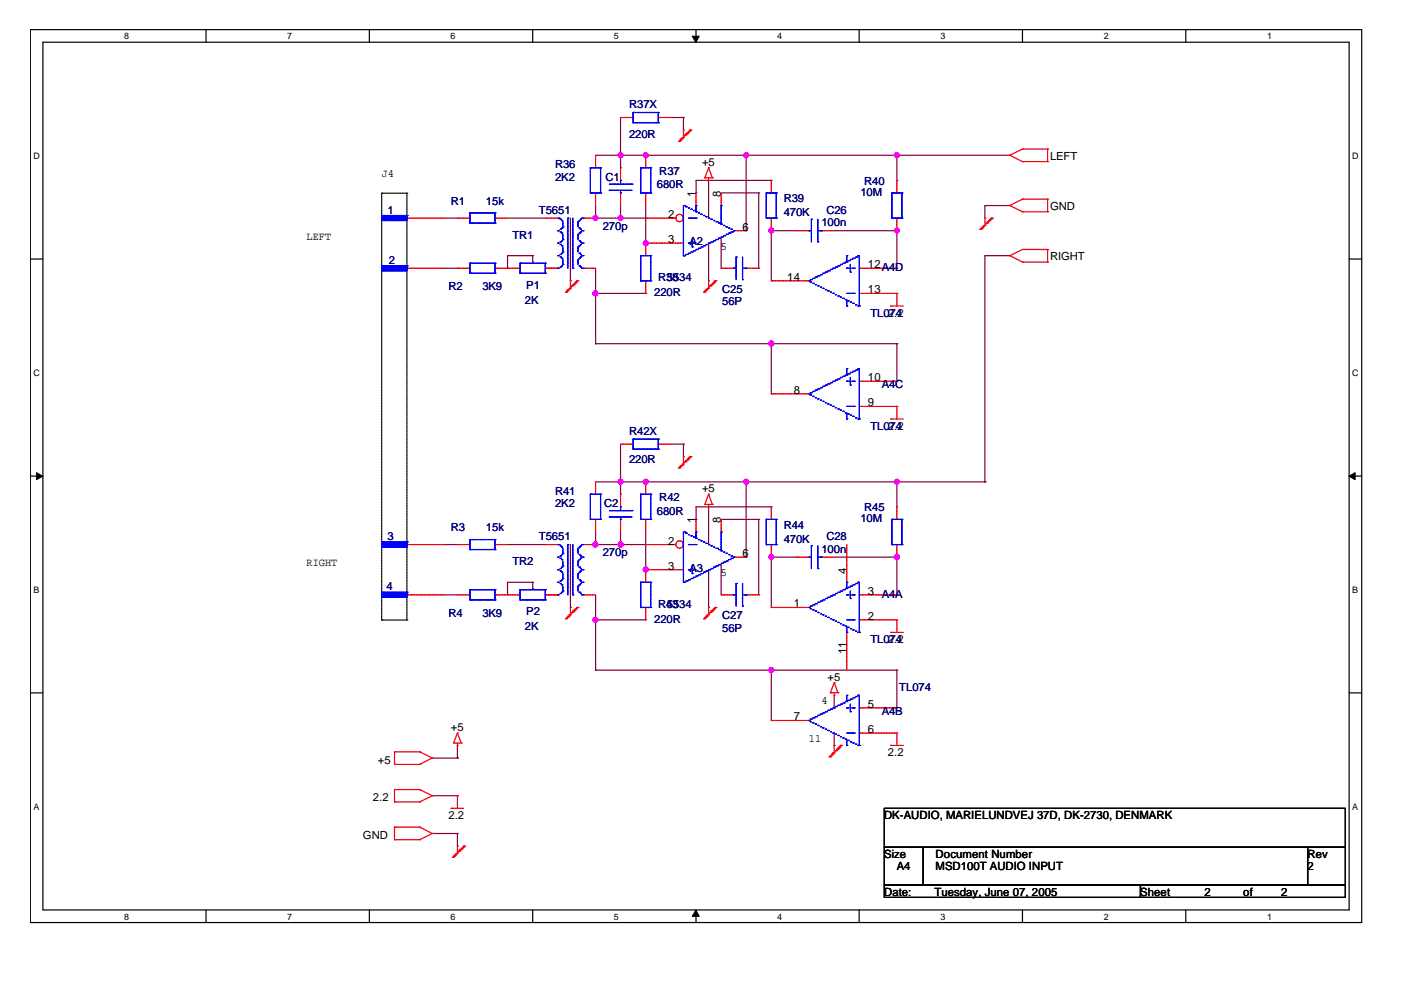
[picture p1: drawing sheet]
<svg xmlns="http://www.w3.org/2000/svg" width="297mm" height="210mm" viewBox="0 0 297 210" stroke-linecap="round" stroke-linejoin="round" font-family="sans-serif">
<path d="M6.4 6.3h282.3v189.3h-282.3zM9.1 9h276.9v183.9h-276.9z" fill="none" stroke="#000" stroke-width=".25"/>
<g fill="#fff">
<path d="M26.3 6.6h1v2.1h-1z"/>
<path d="M26.3 193.3h1v2.1h-1z"/>
</g>
<path d="M43.7 6.3v2.7M43.7 192.9v2.7" fill="none" stroke="#000" stroke-width=".25"/>
<g fill="#fff">
<path d="M60.9 6.6h1v2.1h-1z"/>
<path d="M60.9 193.3h1v2.1h-1z"/>
</g>
<path d="M78.3 6.3v2.7M78.3 192.9v2.7" fill="none" stroke="#000" stroke-width=".25"/>
<g fill="#fff">
<path d="M95.5 6.6h1.1v2.1h-1.1z"/>
<path d="M95.5 193.3h1.1v2.1h-1.1z"/>
</g>
<path d="M112.9 6.3v2.7M112.9 192.9v2.7" fill="none" stroke="#000" stroke-width=".25"/>
<g fill="#fff">
<path d="M130.2 6.6h1v2.1h-1z"/>
<path d="M130.2 193.3h1v2.1h-1z"/>
</g>
<path d="M147.6 6.3v2.7M147.6 192.9v2.7" fill="none" stroke="#000" stroke-width=".25"/>
<g fill="#000" stroke="#000" stroke-width=".21">
<path d="M146.8 7.7h1.5l-.8 1.3z" fill-rule="evenodd"/>
<path d="M147.5 193l.8 1.3h-1.5z" fill-rule="evenodd"/>
</g>
<g fill="#fff">
<path d="M164.8 6.6h1v2.1h-1z"/>
<path d="M164.8 193.3h1v2.1h-1z"/>
</g>
<path d="M182.2 6.3v2.7M182.2 192.9v2.7" fill="none" stroke="#000" stroke-width=".25"/>
<g fill="#fff">
<path d="M199.4 6.6h1v2.1h-1z"/>
<path d="M199.4 193.3h1v2.1h-1z"/>
</g>
<path d="M216.8 6.3v2.7M216.8 192.9v2.7" fill="none" stroke="#000" stroke-width=".25"/>
<g fill="#fff">
<path d="M234 6.6h1v2.1h-1z"/>
<path d="M234 193.3h1v2.1h-1z"/>
</g>
<path d="M251.4 6.3v2.7M251.4 192.9v2.7" fill="none" stroke="#000" stroke-width=".25"/>
<g fill="#fff">
<path d="M268.6 6.6h1.1v2.1h-1.1z"/>
<path d="M268.6 193.3h1.1v2.1h-1.1z"/>
<path d="M7.1 32h1.3v2.1h-1.3z"/>
<path d="M286.7 32h1.3v2.1h-1.3z"/>
<path d="M7.1 77.9h1.3v2.2h-1.3z"/>
<path d="M286.7 77.9h1.3v2.2h-1.3z"/>
</g>
<path d="M6.4 54.9h2.7M286 54.9h2.7" fill="none" stroke="#000" stroke-width=".25"/>
<g fill="#fff">
<path d="M7.1 124h1.2v2.1h-1.2z"/>
<path d="M286.7 124h1.2v2.1h-1.2z"/>
</g>
<path d="M6.4 100.9h2.7M286 100.9h2.7" fill="none" stroke="#000" stroke-width=".25"/>
<g fill="#000" stroke="#000" stroke-width=".21">
<path d="M7.7 100.2l1.4 .8-1.4 .7z" fill-rule="evenodd"/>
<path d="M286 101l1.3-.8v1.5z" fill-rule="evenodd"/>
</g>
<g fill="#fff">
<path d="M7.1 169.9h1.2v2.2h-1.2z"/>
<path d="M286.7 169.9h1.2v2.2h-1.2z"/>
</g>
<path d="M6.4 146.9h2.7M286 146.9h2.7M187.5 171.4h97.7v8.2h-97.7zM187.5 179.6h8.2v8h-8.2zM195.7 179.6h81.5v8h-81.5zM277.2 179.6h8v8h-8zM187.5 187.6h54.3v2.7h-54.3zM241.8 187.6h43.4v2.7h-43.4z" fill="none" stroke="#000" stroke-width=".25"/>
<g fill="none" stroke="#800040" stroke-width=".25">
<path d="M126.3 32.9h87.8M131.6 32.9h.1M131.6 35.6h.1M131.6 24.9v10.7M136.9 32.9h.1M142.2 24.9h2.7M144.9 24.9h.1M144.9 27.6h.1M144.9 24.9v2.7M150.2 38.2v8M158.2 32.9h.1M158.2 32.9v16"/>
<path d="M163.5 38.2h.1M163.5 38.2h-15.9v2.7M190.2 38.2h.1M190.2 32.9h.1M190.2 32.9v5.3M214.1 32.9h.1M94.3 46.2h2.7M94.3 56.9h2.7M97 46.2h.1M97 56.9h.1M107.6 56.9h.1M107.6 46.2h8"/>
<path d="M112.9 54.2h.1M112.9 55.6h.1M112.9 54.2h-5.3v2.7M112.9 54.2v1.4M115.6 46.2h.1M120.9 59.5h.1M120.9 46.2v13.3M126.3 46.2h.1M126.3 46.2h10.6M126.3 43.6v2.6M126.3 56.9v16M131.6 46.2h.1"/>
<path d="M131.6 43.6v2.6M136.9 51.5h.1M136.9 46.2h.1M136.9 43.6v7.9M147.6 40.9h.1M150.2 46.2h.1M150.2 59.5h.1M150.2 51.5v8M152.9 56.9h.1M152.9 40.9h8M152.9 50.5v6.4M158.2 48.9h.1"/>
<path d="M160.9 40.9h.1M160.9 56.9h.1M160.9 40.9v16M163.5 59.5h.1M168.9 48.9h.1M168.9 48.9h-5.4v10.6M176.9 48.9h13.3M190.2 48.9h.1M190.2 56.9h.1M190.2 48.9v8M208.8 46.2h.1M214.1 43.6h.1"/>
<path d="M214.1 54.2h.1M214.1 43.6h-5.3v2.6M214.1 54.2h-5.3v48M126.3 62.2h.1M126.3 72.9h.1M126.3 62.2h10.6M126.3 72.9h63.9M136.9 62.2h.1M163.5 72.9h.1M163.5 72.9v10.6M190.2 72.9h.1M190.2 72.9v7.9"/>
<path d="M131.6 94.2v10.6M142.2 94.2h2.7M144.9 94.2h.1M144.9 96.8h.1M144.9 94.2v2.6M163.5 83.5h.1M190.2 80.8h.1M94.3 115.5h2.7M97 115.5h.1M107.6 115.5h8M115.6 115.5h.1M120.9 115.5v13.3"/>
<path d="M126.3 115.5h.1M126.3 102.2h82.5M126.3 115.5h10.6M126.3 112.8v2.7M131.6 102.2h.1M131.6 115.5h.1M131.6 104.8h.1M131.6 112.8v2.7M136.9 102.2h.1M136.9 115.5h.1M136.9 112.8v8M147.6 110.1h.1"/>
<path d="M150.2 115.5h.1M150.2 107.5v8M152.9 110.1h8M152.9 119.7v6.4M158.2 118.1h.1M158.2 102.2h.1M158.2 102.2v15.9M160.9 110.1h.1M160.9 110.1v16M163.5 107.5h.1M163.5 107.5h-15.9v2.6M168.9 118.1h.1"/>
<path d="M168.9 118.1h-5.4v10.7M176.9 118.1h13.3M190.2 118.1h.1M190.2 107.5h.1M190.2 102.2h.1M190.2 102.2v5.3M190.2 118.1v8M208.8 102.2h.1M94.3 126.1h2.7M97 126.1h.1M107.6 126.1h.1M112.9 123.5h.1"/>
<path d="M112.9 124.8h.1M112.9 123.5h-5.3v2.6M112.9 123.5v1.3M120.9 128.8h.1M126.3 131.4h.1M126.3 131.4h10.6M126.3 126.1v16M136.9 131.4h.1M136.9 120.8h.1M150.2 128.8h.1M150.2 120.8v8M152.9 126.1h.1"/>
<path d="M160.9 126.1h.1M163.5 128.8h.1M190.2 126.1h.1M97 158v2.7M126.3 142.1h.1M126.3 142.1h63.9M163.5 142.1h.1M163.5 152.8h.1M163.5 142.1v10.7M176.9 150.1h.1M176.9 158h.1M176.9 147.4v2.7"/>
<path d="M176.9 155.4v2.6M190.2 150.1h.1M190.2 142.1h.1M190.2 142.1v8M91.6 160.7h5.4M91.6 168.7h5.4M91.6 176.7h5.4M97 160.7h.1M97 168.7h.1M97 176.7h.1M97 179.4h.1M97 176.7v2.7"/>
</g>
<g fill="#f0f" stroke="#f0f" stroke-width=".25">
<circle cx="131.6" cy="32.9" r=".51"/>
<circle cx="163.5" cy="72.8" r=".51"/>
<circle cx="131.6" cy="102.1" r=".51"/>
<circle cx="126.2" cy="115.4" r=".52"/>
<circle cx="190.2" cy="118.1" r=".51"/>
<circle cx="163.5" cy="142.1" r=".52"/>
<circle cx="126.2" cy="46.2" r=".51"/>
<circle cx="126.2" cy="62.2" r=".52"/>
<circle cx="126.2" cy="131.4" r=".51"/>
<circle cx="131.6" cy="46.2" r=".51"/>
<circle cx="131.6" cy="115.4" r=".52"/>
<circle cx="136.9" cy="51.5" r=".51"/>
<circle cx="136.9" cy="120.8" r=".51"/>
<circle cx="163.5" cy="48.9" r=".51"/>
<circle cx="163.5" cy="118.1" r=".51"/>
<circle cx="190.2" cy="48.9" r=".51"/>
<circle cx="190.2" cy="102.1" r=".51"/>
<circle cx="136.9" cy="32.9" r=".51"/>
<circle cx="158.2" cy="32.9" r=".51"/>
<circle cx="190.2" cy="32.9" r=".51"/>
<circle cx="136.9" cy="102.1" r=".51"/>
<circle cx="158.2" cy="102.1" r=".51"/>
</g>
<g fill="none" stroke="#f00" stroke-width=".25">
<path d="M143.8 30h.1M143.8 30h.3M144.1 29.7h.1M144.1 30h.1M144.1 29.7v.3M144.1 29.7h.3M144.4 29.4h.1M144.4 29.7h.1M144.4 29.4v.3M144.4 29.4h.2M144.6 29.2h.1M144.6 29.4h.1"/>
<path d="M144.6 29.2v.2M144.6 29.2h.3M144.9 29.2h.1M144.9 27.6v1.6M145.2 28.6h.1M145.2 28.6v.3M145.2 28.6h.2M145.4 28.6h.1M145.4 28.4h.1M145.4 28.4v.2M145.4 28.4h.3M145.7 28.4h.1"/>
<path d="M145.7 28.1h.1M145.7 28.1v.3M145.7 28.1h.3M146 28.1h.1M146 27.9h.1M146 27.9v.2M146 27.9h.2M146.2 27.9h.1M146.2 27.6h.1M146.2 27.6v.3M146.2 27.6h.3M146.5 27.6h.1"/>
<path d="M149.4 37.7h.1M149.4 37.7h1.6M150.2 38.2h.1M150.2 35.6h.1M150.2 37.7v.5M150.2 35.6l-.8 2.1M150.2 35.6l.8 2.1M151 37.7h.1M214.1 32.9h.1M214.1 32.9l2.7 1.4M216.8 31.6h.1M216.8 34.3h.1"/>
<path d="M216.8 31.6l-2.7 1.3M216.8 31.6h5.3M216.8 34.3h5.3M222.1 31.6h.1M222.1 34.3h.1M222.1 31.6v2.7M120.9 59.5v1.6M122 59.8h.1M122 59.8h.3M122 59.8v.3M122.3 59.8h.1M122.3 59.5h.1"/>
<path d="M122.3 59.5h.2M122.3 59.5v.3M122.5 59.5h.1M150.2 59.5v1.6M151.3 59.8h.1M151.3 59.8v.3M151.3 59.8h.2M151.5 59.8h.1M151.5 59.5h.1M151.5 59.5v.3M151.5 59.5h.3M151.8 59.5h.1"/>
<path d="M207.7 48.6h.1M207.7 48.6h.3M208 48.4h.1M208 48.6h.1M208 48.4h.3M208 48.4v.2M208.3 48.1h.1M208.3 48.4h.1M208.3 48.1h.2M208.3 48.1v.3M208.5 47.8h.1M208.5 48.1h.1"/>
<path d="M208.5 47.8h.3M208.5 47.8v.3M208.8 47.8h.1M208.8 46.2v1.6M209.1 47.3h.1M209.1 47.3v.3M209.1 47.3h.2M209.3 47.3h.1M209.3 47h.1M209.3 47v.3M209.3 47h.3M209.6 47h.1"/>
<path d="M209.6 46.8h.1M209.6 46.8v.2M209.6 46.8h.3M209.9 46.8h.1M209.9 46.5h.1M209.9 46.5v.3M209.9 46.5h.2M210.1 46.5h.1M210.1 46.2h.1M210.1 46.2v.3M210.1 46.2h.3M210.4 46.2h.1"/>
<path d="M214.1 43.6h.1M214.1 54.2h.1M214.1 43.6l2.7 1.3M214.1 54.2l2.7 1.4M216.8 42.2h.1M216.8 44.9h.1M216.8 52.9h.1M216.8 55.6h.1M216.8 42.2l-2.7 1.4M216.8 42.2h5.3M216.8 44.9h5.3M216.8 52.9l-2.7 1.3"/>
<path d="M216.8 52.9h5.3M216.8 55.6h5.3M222.1 42.2h.1M222.1 44.9h.1M222.1 52.9h.1M222.1 55.6h.1M222.1 42.2v2.7M222.1 52.9v2.7M119.9 62h.1M119.9 62h.2M120.1 61.7h.1M120.1 62h.1"/>
<path d="M120.1 61.7h.3M120.1 61.7v.3M120.4 61.4h.1M120.4 61.7h.1M120.4 61.4h.3M120.4 61.4v.3M120.7 61.1h.1M120.7 61.4h.1M120.7 61.1h.2M120.7 61.1v.3M120.9 61.1h.1M121.2 60.6h.1"/>
<path d="M121.2 60.6h.2M121.2 60.6v.3M121.4 60.6h.1M121.4 60.3h.1M121.4 60.3h.3M121.4 60.3v.3M121.7 60.3h.1M121.7 60.1h.1M121.7 60.1h.3M121.7 60.1v.2M122 60.1h.1M149.2 62h.1"/>
<path d="M149.2 62h.2M149.4 61.7h.1M149.4 62h.1M149.4 61.7h.3M149.4 61.7v.3M149.7 61.4h.1M149.7 61.7h.1M149.7 61.4h.2M149.7 61.4v.3M149.9 61.1h.1M149.9 61.4h.1M149.9 61.1h.3"/>
<path d="M149.9 61.1v.3M150.2 61.1h.1M150.5 60.6h.1M150.5 60.6v.3M150.5 60.6h.2M150.7 60.6h.1M150.7 60.3h.1M150.7 60.3v.3M150.7 60.3h.3M151 60.3h.1M151 60.1h.1M151 60.1v.2"/>
<path d="M151 60.1h.3M151.3 60.1h.1M188.8 64.9h.1M188.8 64.9h2.7M190.2 62.2h.1M190.2 62.2v2.7M143.8 99.2h.1M143.8 99.2h.3M144.1 99h.1M144.1 99.2h.1M144.1 99h.3M144.1 99v.2"/>
<path d="M144.4 98.7h.1M144.4 99h.1M144.4 98.7h.2M144.4 98.7v.3M144.6 98.4h.1M144.6 98.7h.1M144.6 98.4h.3M144.6 98.4v.3M144.9 98.4h.1M144.9 96.8v1.6M145.2 97.9h.1M145.2 97.9v.2"/>
<path d="M145.2 97.9h.2M145.4 97.9h.1M145.4 97.6h.1M145.4 97.6v.3M145.4 97.6h.3M145.7 97.6h.1M145.7 97.3h.1M145.7 97.3v.3M145.7 97.3h.3M146 97.3h.1M146 97.1h.1M146 97.1v.2"/>
<path d="M146 97.1h.2M146.2 97.1h.1M146.2 96.8h.1M146.2 96.8v.3M146.2 96.8h.3M146.5 96.8h.1M188.8 88.8h.1M188.8 88.8h2.7M190.2 86.2h.1M190.2 86.2v2.6M149.4 107h.1M149.4 107h1.6"/>
<path d="M150.2 107.5h.1M150.2 104.8h.1M150.2 107v.5M150.2 104.8l-.8 2.2M150.2 104.8l.8 2.2M151 107h.1M119.9 131.2h.1M119.9 131.2h.2M120.1 130.9h.1M120.1 131.2h.1M120.1 130.9v.3M120.1 130.9h.3"/>
<path d="M120.4 130.7h.1M120.4 130.9h.1M120.4 130.7v.2M120.4 130.7h.3M120.7 130.4h.1M120.7 130.7h.1M120.7 130.4v.3M120.7 130.4h.2M120.9 130.4h.1M120.9 128.8v1.6M121.2 129.9h.1M121.2 129.9v.2"/>
<path d="M121.2 129.9h.2M121.4 129.9h.1M121.4 129.6h.1M121.4 129.6v.3M121.4 129.6h.3M121.7 129.6h.1M121.7 129.3h.1M121.7 129.3v.3M121.7 129.3h.3M122 129.3h.1M122 129.1h.1M122 129.1v.2"/>
<path d="M122 129.1h.3M122.3 129.1h.1M122.3 128.8h.1M122.3 128.8v.3M122.3 128.8h.2M122.5 128.8h.1M149.2 131.2h.1M149.2 131.2h.2M149.4 130.9h.1M149.4 131.2h.1M149.4 130.9v.3M149.4 130.9h.3"/>
<path d="M149.7 130.7h.1M149.7 130.9h.1M149.7 130.7v.2M149.7 130.7h.2M149.9 130.4h.1M149.9 130.7h.1M149.9 130.4v.3M149.9 130.4h.3M150.2 130.4h.1M150.2 128.8v1.6M150.5 129.9h.1M150.5 129.9v.2"/>
<path d="M150.5 129.9h.2M150.7 129.9h.1M150.7 129.6h.1M150.7 129.6v.3M150.7 129.6h.3M151 129.6h.1M151 129.3h.1M151 129.3v.3M151 129.3h.3M151.3 129.3h.1M151.3 129.1h.1M151.3 129.1v.2"/>
<path d="M151.3 129.1h.2M151.5 129.1h.1M151.5 128.8h.1M151.5 128.8v.3M151.5 128.8h.3M151.8 128.8h.1M188.8 134.1h.1M188.8 134.1h2.7M190.2 131.4h.1M190.2 131.4v2.7M83.6 159.4h.1M83.6 159.4v2.7"/>
<path d="M83.6 159.4h5.4M89 159.4h.1M89 159.4l2.6 1.3M96.2 157.5h.1M96.2 157.5h1.6M97 158h.1M97 155.4h.1M97 157.5v.5M97 155.4l-.8 2.1M97 155.4l.8 2.1M97.8 157.5h.1M176.1 146.9h.1"/>
<path d="M176.1 146.9h1.6M176.3 159.9h.1M176.3 159.9h.3M176.3 159.9v.3M176.6 159.7h.1M176.6 159.9h.1M176.6 159.7h.3M176.6 159.7v.2M176.9 159.7h.1M176.9 147.4h.1M176.9 144.8h.1M176.9 146.9v.5"/>
<path d="M176.9 158v1.7M176.9 144.8l-.8 2.1M176.9 144.8l.8 2.1M177.1 159.2h.1M177.1 159.2v.2M177.1 159.2h.3M177.4 159.2h.1M177.4 158.9h.1M177.4 158.9v.3M177.4 158.9h.3M177.7 158.9h.1M177.7 158.6h.1"/>
<path d="M177.7 146.9h.1M177.7 158.6v.3M177.7 158.6h.2M177.9 158.6h.1M177.9 158.3h.1M177.9 158.3v.3M177.9 158.3h.3M178.2 158.3h.1M178.2 158h.1M178.2 158v.3M178.2 158h.2M178.4 158h.1"/>
<path d="M188.8 158h.1M188.8 158h2.7M190.2 155.4h.1M190.2 155.4v2.6M83.6 170h.1M83.6 167.4h.1M83.6 162.1h.1M83.6 178h.1M83.6 175.4h.1M83.6 167.4h5.4M83.6 170h5.4M83.6 167.4v2.6"/>
<path d="M83.6 175.4v2.6M83.6 162.1h5.4M83.6 175.4h5.4M83.6 178h5.4M89 167.4h.1M89 170h.1M89 162.1h.1M89 175.4h.1M89 178h.1M89 167.4l2.6 1.3M89 175.4l2.6 1.3M91.6 168.7h.1"/>
<path d="M91.6 160.7h.1M91.6 176.7h.1M91.6 168.7l-2.6 1.3M91.6 160.7l-2.6 1.4M91.6 176.7l-2.6 1.3M95.6 171.4h.1M95.6 171.4h2.7M97 168.7h.1M97 168.7v2.7M97 179.4v1.6M97.8 179.9h.1M97.8 179.9v.2"/>
<path d="M97.8 179.9h.2M98 179.9h.1M98 179.6h.1M98 179.6v.3M98 179.6h.3M98.3 179.6h.1M98.3 179.4h.1M98.3 179.4v.2M98.3 179.4h.2M98.5 179.4h.1M175.8 160.5h.1M175.8 160.5h.3"/>
<path d="M176.1 160.2h.1M176.1 160.5h.1M176.1 160.2h.2M176.1 160.2v.3M176.3 160.2h.1M95.9 181.8h.1M95.9 181.8h.3M96.2 181.5h.1M96.2 181.8h.1M96.2 181.5h.2M96.2 181.5v.3M96.4 181.2h.1"/>
<path d="M96.4 181.5h.1M96.4 181.2h.3M96.4 181.2v.3M96.7 181h.1M96.7 181.2h.1M96.7 181h.3M96.7 181v.2M97 181h.1M97.2 180.4h.1M97.2 180.4v.3M97.2 180.4h.3M97.5 180.4h.1"/>
<path d="M97.5 180.1h.1M97.5 180.1v.3M97.5 180.1h.3M97.8 180.1h.1"/>
</g>
<path d="M80.9 41h.1M80.9 41v90.5M86.3 41h-5.4M86.3 41h.1M80.9 131.5h.1M80.9 131.5h5.4M86.3 131.5h.1M86.3 131.5v-90.5" fill="none" stroke="#000" stroke-width=".21" stroke-dasharray=".3 .1"/>
<g fill="none" stroke="#f00" stroke-width=".25" stroke-dasharray=".3 .1">
<path d="M86.3 46.2h8M86.3 56.9h8M110.3 56.9h-2.7M115.6 56.9h2.7M118.3 46.2h-2.7M118.3 56.9h-2.7M123.6 46.2h2.7M123.6 56.9h2.7M86.3 115.5h8M118.3 115.5h-2.7M123.6 115.5h2.7M86.3 126.1h8"/>
<path d="M110.3 126.1h-2.7M115.6 126.1h2.7M118.3 126.1h-2.7M123.6 126.1h2.7"/>
</g>
<g fill="none" stroke="#00f" stroke-width=".25" stroke-dasharray=".3 .1">
<path d="M81 46.5v-.8M81 45.7h.1M81 57.1v-.7M81 56.4h.1M86.3 46v-.3M86.3 45.7h.1M86.3 56.6v-.2M86.3 56.4h.1M110.3 57.9v-2.1M110.3 55.8h.1M110.3 55.8h5.3M110.3 57.9h.1"/>
<path d="M115.6 55.8h.1M115.6 55.8v2.1M115.6 57.9h.1M115.6 57.9h-5.3M118.3 46.2h.2M118.3 48.9h.1M118.3 51.5h.1M118.3 54.2h.1M118.3 56.9h.1M118.5 46.2h.1M118.5 48.9h-.2M118.5 51.5h-.2"/>
<path d="M118.5 54.2h-.2M118.5 56.9h-.2M118.8 46.5h.1M118.8 48.6h.1M118.8 49.2h.1M118.8 51.3h.1M118.8 51.8h.1M118.8 54h.1M118.8 54.5h.1M118.8 56.6h.1M119.1 46.8h.1M119.1 48.4h.1"/>
<path d="M119.1 49.4h.1M119.1 51h.1M119.1 52.1h.1M119.1 53.7h.1M119.1 54.8h.1M119.1 56.4h.1M119.3 47v1.1M119.3 48.1h.1M119.3 49.7v1.1M119.3 50.8h.1M119.3 52.3v1.1M119.3 53.4h.1"/>
<path d="M119.3 55v1.1M119.3 56.1h.1M120.4 56.9v-10.7M120.4 46.2h.1M121.4 46.2v10.7M121.4 56.9h.1M122.5 56.1v-1.1M122.5 55h.1M122.5 53.4v-1.1M122.5 52.3h.1M122.5 50.8v-1.1M122.5 49.7h.1"/>
<path d="M122.5 48.1v-1.1M122.5 47h.1M122.8 54.8h.1M122.8 53.7h.1M122.8 52.1h.1M122.8 51h.1M122.8 49.4h.1M122.8 48.4h.1M122.8 46.8h.1M122.8 56.4h.1M123.1 54.5h.1M123.1 54h.1"/>
<path d="M123.1 51.8h.1M123.1 51.3h.1M123.1 49.2h.1M123.1 48.6h.1M123.1 46.5h.1M123.1 56.6h.1M123.3 54.2h.3M123.3 51.5h.3M123.3 48.9h.3M123.3 46.2h.3M123.3 56.9h.3M123.6 54.2h.1"/>
<path d="M123.6 51.5h.1M123.6 48.9h.1M123.6 46.2h.1M123.6 56.9h.1M81 115.7v-.8M81 114.9h.1M86.3 115.2v-.3M86.3 114.9h.1M118.3 115.5h.2M118.3 118.1h.1M118.5 115.5h.1M118.5 118.1h-.2"/>
<path d="M118.8 115.7h.1M118.8 117.9h.1M118.8 118.4h.1M119.1 116h.1M119.1 117.6h.1M119.1 118.6h.1M119.3 116.3v1M119.3 117.3h.1M119.3 118.9v1.1M119.3 120h.1M120.4 115.5h.1M121.4 115.5v10.6"/>
<path d="M122.5 120v-1.1M122.5 118.9h.1M122.5 117.3v-1M122.5 116.3h.1M122.8 118.6h.1M122.8 117.6h.1M122.8 116h.1M123.1 118.4h.1M123.1 117.9h.1M123.1 115.7h.1M123.3 118.1h.3M123.3 115.5h.3"/>
<path d="M123.6 118.1h.1M123.6 115.5h.1M81 126.4v-.8M81 125.6h.1M86.3 125.8v-.2M86.3 125.6h.1M110.3 127.2v-2.2M110.3 125h.1M110.3 125h5.3M110.3 127.2h.1M115.6 125h.1M115.6 125v2.2"/>
<path d="M115.6 127.2h.1M115.6 127.2h-5.3M118.3 120.8h.1M118.3 123.5h.1M118.3 126.1h.1M118.5 120.8h-.2M118.5 123.5h-.2M118.5 126.1h-.2M118.8 120.5h.1M118.8 121.1h.1M118.8 123.2h.1M118.8 123.7h.1"/>
<path d="M118.8 125.8h.1M119.1 120.2h.1M119.1 121.3h.1M119.1 122.9h.1M119.1 124h.1M119.1 125.6h.1M119.3 121.6v1.1M119.3 122.7h.1M119.3 124.3v1M119.3 125.3h.1M120.4 126.1v-10.6M121.4 126.1h.1"/>
<path d="M122.5 125.3v-1M122.5 124.3h.1M122.5 122.7v-1.1M122.5 121.6h.1M122.8 124h.1M122.8 122.9h.1M122.8 121.3h.1M122.8 120.2h.1M122.8 125.6h.1M123.1 123.7h.1M123.1 123.2h.1M123.1 121.1h.1"/>
<path d="M123.1 120.5h.1M123.1 125.8h.1M123.3 123.5h.3M123.3 120.8h.3M123.3 126.1h.3M123.6 123.5h.1M123.6 120.8h.1M123.6 126.1h.1"/>
</g>
<g fill="#00f" stroke="#00f" stroke-width=".25" stroke-dasharray=".3 .1">
<path d="M81 45.7h5.3v1.1h-5.3z" fill-rule="evenodd"/>
<path d="M81 45.7h5.3v1.1h-5.3z" fill-rule="evenodd"/>
<path d="M81 56.4h5.3v1h-5.3z" fill-rule="evenodd"/>
<path d="M81 56.4h5.3v1h-5.3z" fill-rule="evenodd"/>
<path d="M81 114.9h5.3v1.1h-5.3z" fill-rule="evenodd"/>
<path d="M81 114.9h5.3v1.1h-5.3z" fill-rule="evenodd"/>
<path d="M81 125.6h5.3v1h-5.3z" fill-rule="evenodd"/>
<path d="M81 125.6h5.3v1h-5.3z" fill-rule="evenodd"/>
</g>
<circle cx="144.1" cy="46.2" r=".79" fill="#fff" stroke="#f00" stroke-width=".25" stroke-dasharray=".3 .1"/>
<path d="M143.3 46.2h-6.4M144.9 51.5h-8M147.6 43.6v-2.7M152.9 43.6v-2.7M155.6 48.9h2.6" fill="none" stroke="#f00" stroke-width=".25" stroke-dasharray=".3 .1"/>
<g fill="none" stroke="#00f" stroke-width=".25" stroke-dasharray=".3 .1">
<path d="M144.9 43.6v10.6M144.9 54.2h.1M144.9 54.2h.3M145.2 54.2h.1M145.2 43.6h.1M145.4 54h.3M145.4 43.8h.1M145.7 54h.1M145.7 43.8h-.3M146 53.7h.2M146 44.1h.1M146 46.2h1.6"/>
<path d="M146 51.5h.1M146.2 53.7h.1M146.2 44.1h-.2M146.5 53.4h.3M146.5 44.4h.1M146.5 51.5h-.5M146.8 53.4h.1M146.8 44.4h-.3M146.8 50.8v1.5M146.8 52.3h.1M147 53.1h.3M147 44.6h.1"/>
<path d="M147 51.5h.1M147.3 53.1h.1M147.3 44.6h-.3M147.6 52.9h.2M147.6 44.9h.1M147.6 44.9v-1.3M147.6 43.6h.1M147.6 46.2h.1M147.6 51.5h-.6M147.8 52.9h.1M147.8 44.9h-.2M148.1 52.6h.3"/>
<path d="M148.1 45.1h.1M148.4 52.6h.1M148.4 45.1h-.3M148.6 52.3h.3M148.6 45.4h.1M148.9 52.3h.1M148.9 45.4h-.3M149.2 52.1h.2M149.2 45.7h.1M149.4 52.1h.1M149.4 45.7h-.2M149.7 51.8h.2"/>
<path d="M149.7 46h.1M149.9 51.8h.1M149.9 46h-.2M150.2 51.5h.3M150.2 46.2h.1M150.5 51.5h.1M150.5 46.2h-.3M150.7 51.3h.3M150.7 46.5h.1M151 51.3h.1M151 46.5h-.3M151.3 51h.2"/>
<path d="M151.3 46.8h.1M151.5 51h.1M151.5 46.8h-.2M151.8 50.8h.3M151.8 47h.3M152.1 50.8h.1M152.1 47h.1M152.4 50.5h.2M152.4 47.3h.2M152.6 50.5h.1M152.6 47.3h.1M152.9 50.2h.3"/>
<path d="M152.9 47.6h.1M152.9 47.6v-4M152.9 43.6h.1M153.2 50.2h.1M153.2 47.6h-.3M153.4 50h.3M153.4 47.8h.1M153.7 50h.1M153.7 47.8h-.3M154 49.7h.2M154 48.1h.1M154.2 49.7h.1"/>
<path d="M154.2 48.1h-.2M154.5 49.4h.3M154.5 48.4h.1M154.8 49.4h.1M154.8 48.4h-.3M155 49.2h.3M155 48.6h.1M155.3 49.2h.1M155.3 48.6h-.3M155.6 48.9h.1"/>
</g>
<circle cx="144.1" cy="115.4" r=".79" fill="#fff" stroke="#f00" stroke-width=".25" stroke-dasharray=".3 .1"/>
<g fill="none" stroke="#f00" stroke-width=".25" stroke-dasharray=".3 .1">
<path d="M126.3 35.6v-2.7M131.6 38.2v-2.6M134.2 24.9h-2.6M136.9 35.6v-2.7M139.6 24.9h2.6M99.6 56.9h-2.6M99.6 46.2h-2.6M104.9 56.9h2.7M104.9 46.2h2.7M126.3 40.9v2.7M131.6 40.9v2.7M136.9 40.9v2.7"/>
<path d="M136.9 54.2v-2.7M136.9 59.5v2.7M155.6 56.9h-2.7M158.2 56.9h2.7M163.5 40.9v-2.7M163.5 46.2v2.7M171.5 59.5h-8M171.5 48.9h-2.6M174.2 48.9h2.7M182.2 56.9h8M190.2 40.9v-2.7M190.2 46.2v2.7"/>
<path d="M182.2 62.2h8M134.2 94.2h-2.6M139.6 94.2h2.6M171.5 83.5h-8M182.2 80.8h8M182.2 86.2h8M99.6 115.5h-2.6M104.9 115.5h2.7M126.3 104.8v-2.6M126.3 110.1v2.7M131.6 110.1v2.7M131.6 107.5v-2.7"/>
<path d="M136.9 104.8v-2.6M136.9 110.1v2.7M143.3 115.5h-6.4M147.6 112.8v-2.7M152.9 112.8v-2.7M155.6 118.1h2.6M163.5 110.1v-2.6M163.5 115.5v2.6M171.5 118.1h-2.6M174.2 118.1h2.7M190.2 110.1v-2.6M190.2 115.5v2.6"/>
<path d="M99.6 126.1h-2.6M104.9 126.1h2.7M136.9 123.5v-2.7M136.9 128.8v2.6M144.9 120.8h-8M155.6 126.1h-2.7M158.2 126.1h2.7M171.5 128.8h-8M179.5 123.5v-8M179.5 134.1v8M182.2 126.1h8M182.2 131.4h8"/>
<path d="M171.5 152.8h-8M182.2 150.1h8M182.2 155.4h8"/>
</g>
<g fill="none" stroke="#00f" stroke-width=".25" stroke-dasharray=".3 .1">
<path d="M125.2 35.6h2.1M125.2 35.6h.1M127.3 35.6h.1M127.3 35.6v5.3M129.2 39.1h4.8M131.6 38.8v-.6M131.6 38.2h.1M134 39.1h.1M134.2 26v-2.1M134.2 23.9h.1M134.2 23.9h5.4M134.2 26h.1"/>
<path d="M135.8 35.6h2.2M135.8 35.6h.1M138 35.6h.1M138 35.6v5.3M139.6 23.9h.1M139.6 23.9v2.1M139.6 26h.1M139.6 26h-5.4M99.6 57.9v-2.1M99.6 55.8h.1M99.6 55.8h5.3M99.6 57.9h.1"/>
<path d="M99.6 47.3v-2.2M99.6 45.1h.1M99.6 45.1h5.3M99.6 47.3h.1M104.9 55.8h.1M104.9 55.8v2.1M104.9 57.9h.1M104.9 57.9h-5.3M104.9 45.1h.1M104.9 45.1v2.2M104.9 47.3h.1M104.9 47.3h-5.3"/>
<path d="M125.2 40.9h.1M125.2 40.9v-5.3M127.3 40.9h.1M127.3 40.9h-2.1M129.2 40.4h.1M131.6 40.7v.2M131.6 40.9h.1M134 40.4h-4.8M135.8 40.9h.1M135.8 40.9v-5.3M135.8 54.2h2.2M135.8 59.5h.1"/>
<path d="M135.8 59.5v-5.3M135.8 54.2h.1M138 40.9h.1M138 40.9h-2.2M138 54.2h.1M138 54.2v5.3M138 59.5h.1M138 59.5h-2.2M155.6 56.9h.1M155.8 56.9h-.2M156.1 59.3v-4.8M156.1 54.5h.1"/>
<path d="M157.4 54.5v4.8M157.4 59.3h.1M157.7 56.9h.5M158.2 56.9h.1M162.5 40.9h2.1M162.5 46.2h.1M162.5 46.2v-5.3M162.5 40.9h.1M164.6 40.9h.1M164.6 40.9v5.3M164.6 46.2h.1M164.6 46.2h-2.1"/>
<path d="M171.5 59.5h.1M171.5 48.9h.1M171.8 59.8h.1M171.8 59.3h.2M171.8 48.9h-.3M172 59.8h-.2M172 59.3h.1M172 51.3v-4.8M172 46.5h.1M172.3 59h.3M172.6 59h.1M172.8 58.7h.3"/>
<path d="M173.1 58.7h.1M173.4 58.5h.2M173.4 46.5v4.8M173.4 51.3h.1M173.6 58.5h.1M173.6 48.9h.6M173.9 58.2h.3M174.2 58.2h.1M174.2 48.9h.1M174.5 57.9h.2M174.7 57.9h.1M175 57.7h.3"/>
<path d="M175.3 57.7h.1M175.5 57.4h.3M175.8 57.4h.1M176.1 57.1h.2M176.3 57.1h.1M176.6 56.9h.3M176.9 56.9h.1M177.1 56.6h.3M177.4 56.6h.1M177.7 56.4h.2M177.9 56.4h.1M178.2 56.1h.2"/>
<path d="M178.4 56.1h.1M178.7 55.8h.3M179 55.8h.1M179.2 55.6h.3M179.5 55.6h.1M179.5 55.6v-1.4M179.5 54.2h.1M179.5 56.9h.1M179.8 55.3h.2M180 55.3h.1M180 56.9h-.5M180.3 55h.3"/>
<path d="M180.3 56.1v1.6M180.3 57.7h.1M180.6 55h.1M180.6 56.9h.5M180.8 54.8h.3M181.1 54.8h.1M181.1 56.9h.1M181.4 54.5h.2M181.6 54.5h.1M181.9 54.2h.1M182.2 54.2v10.7M189.1 40.9h2.1"/>
<path d="M189.1 46.2h.1M189.1 46.2v-5.3M189.1 40.9h.1M191.2 40.9h.1M191.2 40.9v5.3M191.2 46.2h.1M191.2 46.2h-2.1M172.3 60.1h.1M172.6 60.1h-.3M172.8 60.3h.1M173.1 60.3h-.3M173.4 60.6h.1"/>
<path d="M173.6 60.6h-.2M173.9 60.9h.1M174.2 60.9h-.3M174.5 61.1h.1M174.7 61.1h-.2M175 61.4h.1M175.3 61.4h-.3M175.5 61.7h.1M175.8 61.7h-.3M176.1 62h.1M176.3 62h-.2M176.6 62.2h.1"/>
<path d="M176.9 62.2h-.3M177.1 62.5h.1M177.4 62.5h-.3M177.7 62.8h.1M177.9 62.8h-.2M178.2 63h.1M178.4 63h-.2M178.7 63.3h.1M178.7 79.8h.3M179 63.3h-.3M179 79.8h.1M179.2 63.5h.1"/>
<path d="M179.2 79.5h.3M179.5 63.5v1.4M179.5 64.9h.1M179.5 62.2h1.6M179.5 79.5h.1M179.5 79.5v-1.3M179.5 78.2h.1M179.8 63.8h.1M179.8 79.3h.2M180 63.8h-.2M180 79.3h.1M180.3 64.1h.1"/>
<path d="M180.3 79h.3M180.6 64.1h-.3M180.6 79h.1M180.8 64.3h.1M180.8 78.7h.3M181.1 64.3h-.3M181.1 62.2h.1M181.1 78.7h.1M181.4 64.6h.1M181.4 78.5h.2M181.6 64.6h-.2M181.6 78.5h.1"/>
<path d="M181.9 64.9h.1M181.9 78.2h.1M182.2 64.9h.1M182.2 64.9h-.3M182.2 78.2v10.6M134.2 95.2v-2.1M134.2 93.1h.1M134.2 93.1h5.4M134.2 95.2h.1M139.6 93.1h.1M139.6 93.1v2.1M139.6 95.2h.1"/>
<path d="M139.6 95.2h-5.4M171.5 83.5h.1M171.8 83.8h.1M171.8 83.2h.2M172 83.8h-.2M172 83.2h.1M172.3 84.1h.1M172.3 83h.3M172.6 84.1h-.3M172.6 83h.1M172.8 84.3h.1M172.8 82.7h.3"/>
<path d="M173.1 84.3h-.3M173.1 82.7h.1M173.4 84.6h.1M173.4 82.4h.2M173.6 84.6h-.2M173.6 82.4h.1M173.9 84.9h.1M173.9 82.2h.3M174.2 84.9h-.3M174.2 82.2h.1M174.5 85.1h.1M174.5 81.9h.2"/>
<path d="M174.7 85.1h-.2M174.7 81.9h.1M175 85.4h.1M175 81.6h.3M175.3 85.4h-.3M175.3 81.6h.1M175.5 85.7h.1M175.5 81.4h.3M175.8 85.7h-.3M175.8 81.4h.1M176.1 85.9h.1M176.1 81.1h.2"/>
<path d="M176.3 85.9h-.2M176.3 81.1h.1M176.6 86.2h.1M176.6 80.8h.3M176.9 86.2h-.3M176.9 80.8h.1M177.1 86.4h.1M177.1 80.6h.3M177.4 86.4h-.3M177.4 80.6h.1M177.7 86.7h.1M177.7 80.3h.2"/>
<path d="M177.9 86.7h-.2M177.9 80.3h.1M178.2 87h.1M178.2 80h.2M178.4 87h-.2M178.4 80h.1M178.7 87.2h.1M179 87.2h-.3M179.2 87.5h.1M179.5 87.5v1.3M179.5 88.8h.1M179.5 80.8h.1"/>
<path d="M179.5 86.2h1.6M179.8 87.8h.1M180 87.8h-.2M180 80.8h-.5M180.3 88h.1M180.3 80v1.6M180.3 81.6h.1M180.6 88h-.3M180.6 80.8h.5M180.8 88.3h.1M181.1 88.3h-.3M181.1 80.8h.1"/>
<path d="M181.1 86.2h.1M181.4 88.6h.1M181.6 88.6h-.2M181.9 88.8h.1M182.2 88.8h.1M182.2 88.8h-.3M99.6 116.5v-2.1M99.6 114.4h.1M99.6 114.4h5.3M99.6 116.5h.1M104.9 114.4h.1M104.9 114.4v2.1"/>
<path d="M104.9 116.5h.1M104.9 116.5h-5.3M125.2 104.8h2.1M125.2 110.1h.1M125.2 110.1v-5.3M125.2 104.8h.1M127.3 104.8h.1M127.3 104.8v5.3M127.3 110.1h.1M127.3 110.1h-2.1M129.2 109.6h.1M129.2 108.3h4.8"/>
<path d="M131.6 108v-.5M131.6 107.5h.1M131.6 109.9v.2M131.6 110.1h.1M134 109.6h-4.8M134 108.3h.1M135.8 104.8h2.2M135.8 110.1h.1M135.8 110.1v-5.3M135.8 104.8h.1M138 104.8h.1M138 104.8v5.3"/>
<path d="M138 110.1h.1M138 110.1h-2.2M144.9 112.8v10.7M145.2 112.8h.1M145.4 113h.1M145.7 113h-.3M146 113.3h.1M146 115.5h1.6M146.2 113.3h-.2M146.5 113.6h.1M146.8 113.6h-.3M146.8 120v1.6"/>
<path d="M147 113.9h.1M147.3 113.9h-.3M147.6 114.2h.1M147.6 114.2v-1.4M147.6 112.8h.1M147.6 115.5h.1M147.8 114.2h-.2M148.1 114.4h.1M148.4 114.4h-.3M148.6 114.7h.1M148.9 114.7h-.3M149.2 114.9h.1"/>
<path d="M149.4 114.9h-.2M149.7 115.2h.1M149.9 115.2h-.2M150.2 115.5h.1M150.5 115.5h-.3M150.7 115.7h.1M151 115.7h-.3M151.3 116h.1M151.5 116h-.2M151.8 120h.3M151.8 116.3h.3M152.1 120h.1"/>
<path d="M152.1 116.3h.1M152.4 119.7h.2M152.4 116.5h.2M152.6 119.7h.1M152.6 116.5h.1M152.9 119.4h.3M152.9 116.8h.1M152.9 116.8v-4M152.9 112.8h.1M153.2 119.4h.1M153.2 116.8h-.3M153.4 119.2h.3"/>
<path d="M153.4 117.1h.1M153.7 119.2h.1M153.7 117.1h-.3M154 118.9h.2M154 117.3h.1M154.2 118.9h.1M154.2 117.3h-.2M154.5 118.6h.3M154.5 117.6h.1M154.8 118.6h.1M154.8 117.6h-.3M155 118.4h.3"/>
<path d="M155 117.9h.1M155.3 118.4h.1M155.3 117.9h-.3M155.6 118.1h.1M162.5 110.1h2.1M162.5 115.5h.1M162.5 115.5v-5.4M162.5 110.1h.1M164.6 110.1h.1M164.6 110.1v5.4M164.6 115.5h.1M164.6 115.5h-2.1"/>
<path d="M171.5 118.1h.1M171.8 118.1h-.3M172 115.7h.1M173.4 115.7v4.8M173.6 118.1h.6M174.2 118.1h.1M189.1 110.1h2.1M189.1 115.5h.1M189.1 115.5v-5.4M189.1 110.1h.1M191.2 110.1h.1M191.2 110.1v5.4"/>
<path d="M191.2 115.5h.1M191.2 115.5h-2.1M99.6 127.2v-2.2M99.6 125h.1M99.6 125h5.3M99.6 127.2h.1M104.9 125h.1M104.9 125v2.2M104.9 127.2h.1M104.9 127.2h-5.3M135.8 123.5h2.2M135.8 128.8h.1"/>
<path d="M135.8 128.8v-5.3M135.8 123.5h.1M138 123.5h.1M138 123.5v5.3M138 128.8h.1M138 128.8h-2.2M144.9 123.5h.1M144.9 123.5h.3M145.2 123.5h.1M145.4 123.2h.3M145.7 123.2h.1M146 122.9h.2"/>
<path d="M146 120.8h.1M146.2 122.9h.1M146.5 122.7h.3M146.5 120.8h-.5M146.8 122.7h.1M146.8 121.6h.1M147 122.4h.3M147 120.8h.1M147.3 122.4h.1M147.6 122.1h.2M147.6 120.8h-.6M147.8 122.1h.1"/>
<path d="M148.1 121.9h.3M148.4 121.9h.1M148.6 121.6h.3M148.9 121.6h.1M149.2 121.3h.2M149.4 121.3h.1M149.7 121.1h.2M149.9 121.1h.1M150.2 120.8h.3M150.5 120.8h.1M150.7 120.5h.3M151 120.5h.1"/>
<path d="M151.3 120.2h.2M151.5 120.2h.1M155.6 126.1h.1M155.8 126.1h-.2M156.1 128.5v-4.8M156.1 123.7h.1M157.4 123.7v4.8M157.4 128.5h.1M157.7 126.1h.5M158.2 126.1h.1M171.5 128.8h.1M171.8 129.1h.1"/>
<path d="M171.8 128.5h.2M172 129.1h-.2M172 128.5h.1M172 120.5v-4.8M172.3 129.3h.1M172.3 128.2h.3M172.6 129.3h-.3M172.6 128.2h.1M172.8 129.6h.1M172.8 128h.3M173.1 129.6h-.3M173.1 128h.1"/>
<path d="M173.4 129.9h.1M173.4 127.7h.2M173.4 120.5h.1M173.6 129.9h-.2M173.6 127.7h.1M173.9 130.1h.1M173.9 127.4h.3M174.2 130.1h-.3M174.2 127.4h.1M174.5 130.4h.1M174.5 127.2h.2M174.7 130.4h-.2"/>
<path d="M174.7 127.2h.1M175 130.7h.1M175 126.9h.3M175.3 130.7h-.3M175.3 126.9h.1M175.5 130.9h.1M175.5 126.6h.3M175.8 130.9h-.3M175.8 126.6h.1M176.1 131.2h.1M176.1 126.4h.2M176.3 131.2h-.2"/>
<path d="M176.3 126.4h.1M176.6 131.4h.1M176.6 126.1h.3M176.9 131.4h-.3M176.9 126.1h.1M177.1 131.7h.1M177.1 125.8h.3M177.4 131.7h-.3M177.4 125.8h.1M177.7 132h.1M177.7 125.6h.2M177.9 132h-.2"/>
<path d="M177.9 125.6h.1M178.2 132.2h.1M178.2 125.3h.2M178.4 132.2h-.2M178.4 125.3h.1M178.7 132.5h.1M178.7 125h.3M179 132.5h-.3M179 125h.1M179.2 132.8h.1M179.2 124.8h.3M179.5 132.8v1.3"/>
<path d="M179.5 134.1h.1M179.5 124.8h.1M179.5 124.8v-1.3M179.5 123.5h.1M179.5 126.1h.1M179.5 131.4h1.6M179.8 133h.1M179.8 124.5h.2M180 133h-.2M180 124.5h.1M180 126.1h-.5M180.3 133.3h.1"/>
<path d="M180.3 124.3h.3M180.3 125.3v1.6M180.3 126.9h.1M180.6 133.3h-.3M180.6 124.3h.1M180.6 126.1h.5M180.8 133.6h.1M180.8 124h.3M181.1 133.6h-.3M181.1 124h.1M181.1 126.1h.1M181.1 131.4h.1"/>
<path d="M181.4 133.8h.1M181.4 123.7h.2M181.6 133.8h-.2M181.6 123.7h.1M181.9 134.1h.1M181.9 123.5h.1M182.2 123.5v10.6M182.2 134.1h.1M182.2 134.1h-.3M171.5 152.8h.1M171.8 153h.1M171.8 152.5h.2"/>
<path d="M172 153h-.2M172 152.5h.1M172.3 153.3h.1M172.3 152.2h.3M172.6 153.3h-.3M172.6 152.2h.1M172.8 153.5h.1M172.8 152h.3M173.1 153.5h-.3M173.1 152h.1M173.4 153.8h.1M173.4 151.7h.2"/>
<path d="M173.6 153.8h-.2M173.6 151.7h.1M173.9 154.1h.1M173.9 151.4h.3M174.2 154.1h-.3M174.2 151.4h.1M174.5 154.3h.1M174.5 151.1h.2M174.7 154.3h-.2M174.7 151.1h.1M175 154.6h.1M175 150.9h.3"/>
<path d="M175.3 154.6h-.3M175.3 150.9h.1M175.5 154.9h.1M175.5 150.6h.3M175.8 154.9h-.3M175.8 150.6h.1M176.1 155.1h.1M176.1 150.3h.2M176.3 155.1h-.2M176.3 150.3h.1M176.6 155.4h.1M176.6 150.1h.3"/>
<path d="M176.9 155.4h-.3M176.9 150.1h.1M177.1 155.7h.1M177.1 149.8h.3M177.4 155.7h-.3M177.4 149.8h.1M177.7 155.9h.1M177.7 149.5h.2M177.9 155.9h-.2M177.9 149.5h.1M178.2 156.2h.1M178.2 149.3h.2"/>
<path d="M178.4 156.2h-.2M178.4 149.3h.1M178.7 156.5h.1M178.7 149h.3M179 156.5h-.3M179 149h.1M179.2 156.7h.1M179.2 148.7h.3M179.5 156.7v1.3M179.5 158h.1M179.5 148.7h.1M179.5 148.7v-1.3"/>
<path d="M179.5 147.4h.1M179.5 150.1h.1M179.5 155.4h1.6M179.8 157h.1M179.8 148.5h.2M180 157h-.2M180 148.5h.1M180 150.1h-.5M180.3 157.3h.1M180.3 148.2h.3M180.3 149.3v1.6M180.3 150.9h.1"/>
<path d="M180.6 157.3h-.3M180.6 148.2h.1M180.6 150.1h.5M180.8 157.5h.1M180.8 147.9h.3M181.1 157.5h-.3M181.1 147.9h.1M181.1 150.1h.1M181.1 155.4h.1M181.4 157.8h.1M181.4 147.7h.2M181.6 157.8h-.2"/>
<path d="M181.6 147.7h.1M181.9 158h.1M181.9 147.4h.1M182.2 147.4v10.6M182.2 158h.1M182.2 158h-.3"/>
</g>
<g fill="#f0f" stroke="#f0f" stroke-width=".25" stroke-dasharray=".3 .1">
<circle cx="131.6" cy="32.9" r=".51"/>
<circle cx="163.5" cy="72.8" r=".51"/>
<circle cx="131.6" cy="102.1" r=".51"/>
<circle cx="126.2" cy="115.4" r=".52"/>
<circle cx="190.2" cy="118.1" r=".51"/>
<circle cx="163.5" cy="142.1" r=".52"/>
<circle cx="126.2" cy="46.2" r=".51"/>
<circle cx="126.2" cy="62.2" r=".52"/>
<circle cx="126.2" cy="131.4" r=".51"/>
<circle cx="131.6" cy="46.2" r=".51"/>
<circle cx="131.6" cy="115.4" r=".52"/>
<circle cx="136.9" cy="51.5" r=".51"/>
<circle cx="136.9" cy="120.8" r=".51"/>
<circle cx="163.5" cy="48.9" r=".51"/>
<circle cx="163.5" cy="118.1" r=".51"/>
<circle cx="190.2" cy="48.9" r=".51"/>
<circle cx="190.2" cy="102.1" r=".51"/>
<circle cx="136.9" cy="32.9" r=".51"/>
<circle cx="158.2" cy="32.9" r=".51"/>
<circle cx="190.2" cy="32.9" r=".51"/>
<circle cx="136.9" cy="102.1" r=".51"/>
<circle cx="158.2" cy="102.1" r=".51"/>
</g>
<g font-size="2.4" fill="#000080">
<text x="133.4" y="22.9">R37X</text>
<text x="133.4" y="29.3">220R</text>
<text x="117.7" y="35.7">R36</text>
<text x="117.7" y="38.4">2K2</text>
<text x="128.4" y="38.4">C1</text>
<text x="139.3" y="39.9">680R</text>
<text x="139.8" y="37">R37</text>
<text x="182.4" y="41.5">10M</text>
<text x="183.2" y="39.1">R40</text>
<text x="82.2" y="45.3">1</text>
<text x="95.6" y="43.4">R1</text>
<text x="103" y="43.4">15k</text>
<text x="114.3" y="45.3">T5651</text>
<text x="166.2" y="42.9">R39</text>
<text x="166.2" y="45.8">470K</text>
<text x="174.2" y="47.9">100n</text>
<text x="175.2" y="45.3">C26</text>
<text x="108.6" y="50.6">TR1</text>
<text x="127.8" y="48.7">270p</text>
<text x="146.2" y="51.9">A2</text>
<text x="82.4" y="55.9">2</text>
<text x="139.5" y="59.7">R38</text>
<text x="141.4" y="59.7">5534</text>
<text x="186.9" y="57.5">A4D</text>
<text x="95.1" y="61.5">R2</text>
<text x="102.3" y="61.5">3K9</text>
<text x="111.3" y="64.4">2K</text>
<text x="111.6" y="61.3">P1</text>
<text x="138.7" y="62.8">220R</text>
<text x="153.1" y="62">C25</text>
<text x="153.1" y="64.7">56P</text>
<text x="184.5" y="67.1">TL074</text>
<text x="186.9" y="82.3">A4C</text>
<text x="133.4" y="92.1">R42X</text>
<text x="184.5" y="91.1">TL074</text>
<text x="133.4" y="98.3">220R</text>
<text x="117.7" y="104.9">R41</text>
<text x="117.7" y="107.6">2K2</text>
<text x="128.1" y="107.6">C2</text>
<text x="139.8" y="106.3">R42</text>
<text x="95.6" y="112.6">R3</text>
<text x="103" y="112.6">15k</text>
<text x="139.3" y="109.2">680R</text>
<text x="166.2" y="112.1">R44</text>
<text x="182.4" y="110.8">10M</text>
<text x="183.2" y="108.4">R45</text>
<text x="82.2" y="114.5">3</text>
<text x="108.6" y="119.8">TR2</text>
<text x="114.3" y="114.5">T5651</text>
<text x="127.8" y="118">270p</text>
<text x="166.2" y="115">470K</text>
<text x="174.2" y="117.2">100n</text>
<text x="175.2" y="114.5">C28</text>
<text x="81.9" y="125.2">4</text>
<text x="146.2" y="121.2">A3</text>
<text x="95.1" y="130.7">R4</text>
<text x="102.3" y="130.7">3K9</text>
<text x="111.6" y="130.5">P2</text>
<text x="139.5" y="128.9">R43</text>
<text x="141.4" y="128.9">5534</text>
<text x="153.1" y="131.3">C27</text>
<text x="186.9" y="126.8">A4A</text>
<text x="111.3" y="133.7">2K</text>
<text x="138.7" y="132.1">220R</text>
<text x="153.1" y="134">56P</text>
<text x="184.5" y="136.3">TL074</text>
<text x="190.7" y="146.4">TL074</text>
<text x="186.9" y="151.5">A4B</text>
</g>
<g font-size="2.4">
<text x="148.8" y="35.2">+5</text>
<text x="222.6" y="33.8">LEFT</text>
<text x="80.9" y="37.5">J4</text>
<text x="147.5" y="41.8" transform="rotate(-90 147.5 41.8)">1</text>
<text x="152.8" y="41.8" transform="rotate(-90 152.8 41.8)">8</text>
<text x="141.6" y="46.2">2</text>
<text x="222.6" y="44.5">GND</text>
<text x="65" y="50.9">LEFT</text>
<text x="141.6" y="51.5">3</text>
<text x="152.9" y="53">5</text>
<text x="157.4" y="48.9">6</text>
<text x="166.9" y="59.5">14</text>
<text x="184" y="56.9">12</text>
<text x="222.6" y="55.1">RIGHT</text>
<text x="184" y="62.2">13</text>
<text x="188.3" y="67.1">2.2</text>
<text x="168.3" y="83.5">8</text>
<text x="184" y="80.8">10</text>
<text x="184" y="86.2">9</text>
<text x="188.3" y="91.1">2.2</text>
<text x="148.8" y="104.4">+5</text>
<text x="147.5" y="111" transform="rotate(-90 147.5 111)">1</text>
<text x="152.8" y="111" transform="rotate(-90 152.8 111)">8</text>
<text x="141.6" y="115.5">2</text>
<text x="157.4" y="118.1">6</text>
<text x="65" y="120.1">RIGHT</text>
<text x="141.6" y="120.8">3</text>
<text x="152.9" y="122.2">5</text>
<text x="179.5" y="121.6" transform="rotate(-90 179.5 121.6)">4</text>
<text x="168.3" y="128.8">1</text>
<text x="184" y="126.1">3</text>
<text x="184" y="131.4">2</text>
<text x="188.3" y="136.3">2.2</text>
<text x="179.5" y="138.7" transform="rotate(-90 179.5 138.7)">11</text>
<text x="174.2" y="149.4">4</text>
<text x="175.5" y="144.3">+5</text>
<text x="95.6" y="155">+5</text>
<text x="168.3" y="152.8">7</text>
<text x="184" y="150.1">5</text>
<text x="184" y="155.4">6</text>
<text x="80.1" y="161.9">+5</text>
<text x="171.5" y="157.4">11</text>
<text x="188.3" y="160.3">2.2</text>
<text x="79.1" y="169.9">2.2</text>
<text x="95.1" y="173.6">2.2</text>
<text x="187.5" y="173.6">DK-AUDIO, MARIELUNDVEJ 37D, DK-2730, DENMARK</text>
<text x="77" y="177.9">GND</text>
<text x="187.5" y="181.9">Size</text>
<text x="190.1" y="184.5">A4</text>
<text x="198.4" y="181.9">Document Number</text>
<text x="198.4" y="184.5">MSD100T AUDIO INPUT</text>
<text x="277.2" y="181.9">Rev</text>
<text x="277.2" y="184.5">2</text>
<text x="187.5" y="189.9">Date:</text>
<text x="198.1" y="189.9">Tuesday, June 07, 2005</text>
<text x="241.8" y="189.9">Sheet</text>
<text x="255.4" y="189.9">2</text>
<text x="263.6" y="189.9">of</text>
<text x="271.6" y="189.9">2</text>
</g>
<g font-size="1.9">
<text x="26.3" y="8.3">8</text>
<text x="60.9" y="8.3">7</text>
<text x="95.5" y="8.3">6</text>
<text x="130.2" y="8.3">5</text>
<text x="164.8" y="8.3">4</text>
<text x="199.4" y="8.3">3</text>
<text x="234" y="8.3">2</text>
<text x="268.6" y="8.3">1</text>
<text x="7.1" y="33.7">D</text>
<text x="286.7" y="33.7">D</text>
<text x="7.1" y="79.6">C</text>
<text x="286.7" y="79.6">C</text>
<text x="7.1" y="125.7">B</text>
<text x="286.7" y="125.7">B</text>
<text x="7.1" y="171.6">A</text>
<text x="286.7" y="171.6">A</text>
<text x="26.3" y="195">8</text>
<text x="60.9" y="195">7</text>
<text x="95.5" y="195">6</text>
<text x="130.2" y="195">5</text>
<text x="164.8" y="195">4</text>
<text x="199.4" y="195">3</text>
<text x="234" y="195">2</text>
<text x="268.6" y="195">1</text>
</g>
</svg>
